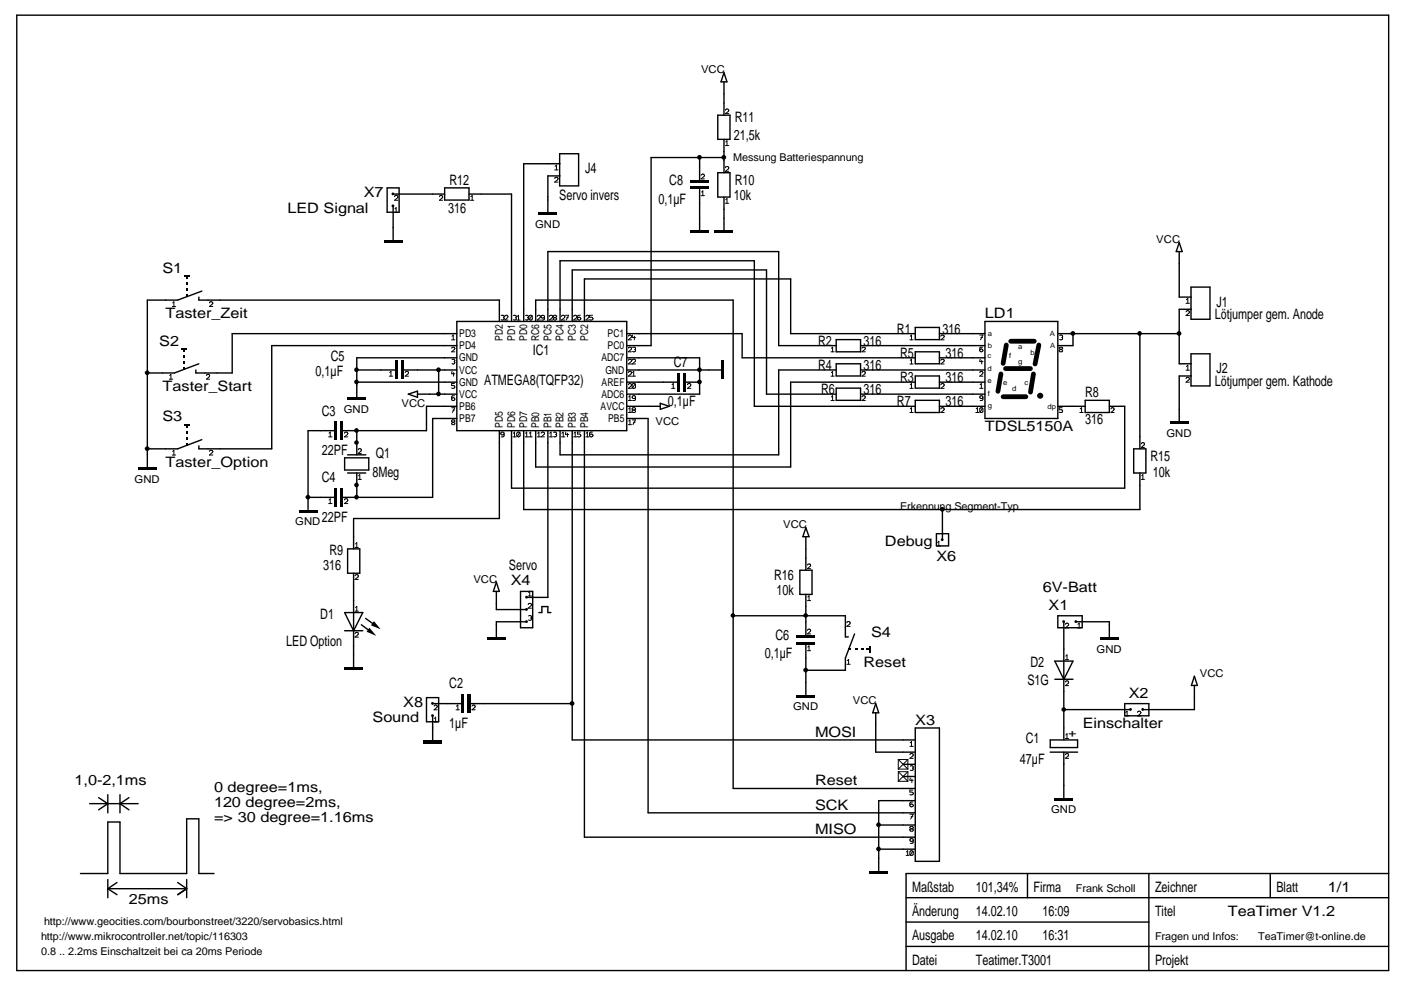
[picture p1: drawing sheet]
<svg xmlns="http://www.w3.org/2000/svg" width="297mm" height="210mm" viewBox="0 0 297 210" stroke-linecap="round" stroke-linejoin="round" font-family="sans-serif">
<g fill="none" stroke="#000" stroke-width=".21">
<path d="M117.6 37.8a.38 .38 0 0 1 .4-.2 .38 .38 0 0 1 .3 .2l-.1 .3-.6 .5h.7M117.6 36h.7M117.7 35.3l.3-.3v1M148.6 37.2a.37 .37 0 0 1 .4-.3 .37 .37 0 0 1 .3 .4l-.7 .6h.7M153.8 35.6a.37 .37 0 0 1 .4-.3 .37 .37 0 0 1 .3 .3l-.7 .7h.7M153.8 23.4a.37 .37 0 0 1 .4-.3 .37 .37 0 0 1 .3 .4l-.7 .6h.7M153.8 30.9h.7M153.9 30.1l.2-.3v1.1M83.6 41.7a.37 .37 0 0 1 .4-.3 .37 .37 0 0 1 .4 .4l-.8 .7h.8M83.6 45h.8M83.7 44.3l.3-.3v1M93.2 41.7a.33 .33 0 0 1 .4-.2 .33 .33 0 0 1 .2 .5l-.6 .5h.6"/>
<path d="M99.7 42.5h.8M99.8 41.7l.3-.3v1.1M148.6 41.5h.7M148.8 40.7l.2-.2v1M153.8 43.1h.7M153.9 42.3l.2-.2v1M36 79.6l.2-.2v1M36.5 65h.8M36.6 64.2l.3-.2v1M43.8 79.6a.33 .33 0 0 1 .4-.2 .33 .33 0 0 1 .2 .5l-.6 .5h.6M44.4 64.2a.33 .33 0 0 1 .5-.2 .33 .33 0 0 1 .1 .5l-.6 .5h.7M82.5 79.8h.8"/>
<path d="M82.6 79l.3-.3v1.1M85.9 79a.38 .38 0 0 1 .4-.3 .38 .38 0 0 1 .3 .3l-.1 .2-.6 .6h.7M95.8 73.8v-.1h.5v.4l-.5 .5h.6M95.8 72.1h.6M95.8 76.2a.33 .33 0 0 1 .5 0 .33 .33 0 0 1 0 .5M95.8 78.7v.5h.6M95.8 71.3l.3-.3v1.1M96.2 79v.8M96.3 76.7h.1M96.3 76.7l.1 .2a.36 .36 0 0 1-.6 .2M106.3 66.9a.38 .38 0 0 1 .4 0 .38 .38 0 0 1 .2 .3l-.1 .2M106.7 67.4h.1"/>
<path d="M106.8 67.4l.1 .2a.39 .39 0 0 1-.6 .2M107 67.1a.33 .33 0 0 1 .5-.2 .33 .33 0 0 1 .1 .5l-.6 .5h.7M108.8 66.9a.38 .38 0 0 1 .7 .3l-.1 .2M109.3 67.4h.1M109.4 67.4l.1 .2a.4 .4 0 0 1-.7 .2M109.6 67.9h.7M109.7 67.1l.2-.3v1.1M111.4 66.9a.33 .33 0 0 1 .5 0 .33 .33 0 0 1 0 .5M111.8 67.4h.1M111.9 67.4l.2 .2a.4 .4 0 0 1-.7 .2M112.8 66.9v.9h-.6M112.8 66.9a.4 .4 0 0 0-.7 .2l.1 .7"/>
<path d="M112.8 66.9l-.6 .9M113.9 67.1a.33 .33 0 0 1 .5-.2 .33 .33 0 0 1 .1 .5l-.6 .5h.7M115.4 67.2a.38 .38 0 0 1-.3 .2 .38 .38 0 0 1-.4-.2l.1-.3a.4 .4 0 0 1 .6 .2v.7l-.6 .1M116.5 67.1a.38 .38 0 0 1 .3-.3 .38 .38 0 0 1 .4 .3l-.1 .3-.6 .5h.7M117.3 67l.2-.2 .5 .2v.2l-.7 .3 .2 .4 .5-.2v-.2l-.7-.3zM119 67.1a.37 .37 0 0 1 .4-.3 .37 .37 0 0 1 .4 .4l-.8 .7h.8M119.9 66.8h.7l-.5 1.1M120.1 67.4h.4M121.6 67.1l.1-.2a.38 .38 0 0 1 .6 .3l-.7 .7h.7M123.1 66.8l-.5 .1-.2 .7a.37 .37 0 0 0 .4 .3 .37 .37 0 0 0 .3-.4 .38 .38 0 0 0-.3-.2 .38 .38 0 0 0-.4 .2M124.2 67.1a.33 .33 0 0 1 .5-.2 .33 .33 0 0 1 .1 .5l-.6 .5h.7M125.6 66.8h-.6v.5h.5l.2 .2-.2 .4-.5-.1"/>
<path d="M133.2 79a.33 .33 0 0 1 .5-.2 .33 .33 0 0 1 .1 .4l-.6 .6h.7M133.2 71.3a.33 .33 0 0 1 .5-.3 .33 .33 0 0 1 .1 .5l-.6 .6h.7M133.2 73.8l.1-.1h.5v.4l-.6 .5h.7M133.2 76.4a.33 .33 0 0 1 .5-.2 .33 .33 0 0 1 .1 .5l-.6 .5h.7M134 79.8h.7M134 76.4a.37 .37 0 0 1 .4-.3 .37 .37 0 0 1 .3 .4l-.7 .7h.7M134.1 73.7h.6v.4M134.1 79l.3-.3v1.1M134.1 71l-.1 .5h.7M134.5 71.3v.8M134.6 74.1h.1M134.7 74.1v.2a.39 .39 0 0 1-.6 .2"/>
<path d="M176.2 79.8h.7M176.2 74.6h.7M176.3 73.8l.2-.2v1M176.3 79l.2-.3v1.1M182.7 79a.37 .37 0 0 1 .4-.3 .37 .37 0 0 1 .4 .4l-.8 .7h.8M182.7 73.8l.1-.1h.6v.4l-.7 .5h.8M192.9 77.2h.7M192.9 72.1h.7M193 71.3l.2-.3v1.1M193 76.4l.2-.2v1M199.5 76.4a.38 .38 0 0 1 .3-.2 .38 .38 0 0 1 .4 .2l-.1 .3-.6 .5h.7M199.5 71.3a.38 .38 0 0 1 .3-.3 .38 .38 0 0 1 .4 .3l-.1 .2-.6 .6h.7"/>
<path d="M207.7 79a.33 .33 0 0 1 .5-.2 .33 .33 0 0 1 .1 .4l-.6 .6h.7M207.7 71h.7l-.5 1.1M207.8 76.2l-.1 .5h.7M208 71.5h.3M208.1 76.4v.8M208.3 73.6l-.5 .1-.1 .6a.33 .33 0 0 0 .5 .3 .33 .33 0 0 0 .1-.5 .36 .36 0 0 0-.6 .2M224.6 73.7v.2l.7 .4-.2 .3h-.4l-.1-.3 .7-.4v-.2l-.2-.1zM224.7 71.1h.5v.4M225.1 71.5h.1M225.2 71.5v.5h-.5M251.5 66.1a.38 .38 0 0 1 .3-.2 .38 .38 0 0 1 .4 .2l-.1 .3-.6 .5h.7M251.5 78.5h.7"/>
<path d="M251.5 64.3h.7M251.5 63.5l.3-.2v1M251.5 77.7l.3-.2v1M35.9 80.4h.7M36.5 96.5h.8M36.6 95.7l.3-.2v1M44.4 95.7a.33 .33 0 0 1 .5-.2 .33 .33 0 0 1 .1 .5l-.6 .5h.7M69.7 92.6h.7M69.8 91.9l.2-.3v1M73 91.9a.38 .38 0 0 1 .4-.3 .38 .38 0 0 1 .3 .3v.2l-.7 .5h.7M75.9 95.4a.33 .33 0 0 1 .5-.3 .33 .33 0 0 1 .1 .5l-.6 .5h.7M95.8 89.2l.1-.2h.4l.1 .2v.2l-.6 .3 .1 .3h.4l.1-.3-.6-.3z"/>
<path d="M95.8 86.4h.6l-.5 1.1M96 87h.3M96.3 81.3h-.5v.4h.4l.2 .3-.2 .3h-.4M96.3 83.9l-.5 .1v.7a.33 .33 0 0 0 .4 .2 .33 .33 0 0 0 .1-.5 .36 .36 0 0 0-.5 .2M106.9 91.9a.37 .37 0 0 1-.4 .3 .37 .37 0 0 1-.3-.3 .38 .38 0 0 1 .3-.3 .38 .38 0 0 1 .4 .3l-.1 .6-.5 .1M108.8 92.6h.7M108.8 91.9l.3-.3v1M110.2 91.7l.1 .7a.36 .36 0 0 1-.6 .1M110.2 91.7a.4 .4 0 0 0-.6 .2l.1 .6M110.2 91.7l-.5 .8M111.3 92.6h.8M111.4 91.9l.3-.3v1"/>
<path d="M112.1 92.6h.8M112.2 91.9l.3-.3v1M113.9 92.6h.7M114 91.9l.3-.3v1M114.7 91.9l.1-.2a.38 .38 0 0 1 .6 .2l-.7 .7h.7M116.5 92.6h.7M116.5 91.9l.3-.3v1M117.4 91.7a.33 .33 0 0 1 .5 0 .33 .33 0 0 1 0 .4M117.8 92.1h.1M117.9 92.1l.1 .3a.4 .4 0 0 1-.6 .1M119 92.6h.8M119.1 91.9l.3-.3v1"/>
<path d="M120 91.6l-.1 .5h.7M120.3 91.9v.7M121.6 92.6h.7M121.7 91.9l.3-.3v1M123.1 91.6h-.7v.4h.5l.2 .4a.45 .45 0 0 1-.7 .1M124.2 92.6h.7M124.3 91.9l.2-.3v1M125.6 91.6l-.5 .1-.1 .7a.38 .38 0 0 0 .4 .2 .38 .38 0 0 0 .3-.2l-.1-.3a.4 .4 0 0 0-.6 .2M133.2 81.6a.33 .33 0 0 1 .5-.3 .33 .33 0 0 1 .1 .5l-.6 .5h.7M133.2 90h.7M133.2 87.5h.7M133.2 84.9h.7"/>
<path d="M133.3 84.2l.3-.3v1M133.3 86.7l.3-.3v1.1M133.3 89.3l.3-.3v1M134 89h.7l-.5 1M134.2 86.4l-.2 .4 .7 .3-.1 .4h-.4l-.2-.4 .7-.3v-.2l-.1-.2zM134.3 89.5h.4M134.7 81.4v.7a.39 .39 0 0 1-.6 .2M134.7 81.4a.39 .39 0 0 0-.7 .2l.1 .7M134.7 81.4l-.6 .9M134.7 84.2a.37 .37 0 0 1-.4 .3 .37 .37 0 0 1-.3-.3 .38 .38 0 0 1 .4-.3 .38 .38 0 0 1 .3 .3v.6l-.6 .1M142.4 82.3h.7M142.5 81.6l.2-.3v1"/>
<path d="M145.8 81.6a.37 .37 0 0 1 .3-.3 .37 .37 0 0 1 .4 .4l-.7 .6h.7M176.2 84.9h.7M176.3 84.2l.2-.3v1M182.7 84.2a.37 .37 0 0 1 .4-.3 .37 .37 0 0 1 .4 .3l-.8 .7h.8M192.9 82.3h.7M192.9 87.5h.7M193 81.6l.2-.3v1M193 86.7l.2-.3v1.1M199.5 81.6a.38 .38 0 0 1 .3-.3 .38 .38 0 0 1 .4 .3l-.1 .2-.6 .5h.7M199.5 86.7a.38 .38 0 0 1 .3-.3 .38 .38 0 0 1 .4 .3l-.1 .3-.6 .5h.7M206.9 87.5h.7M207 86.7l.3-.3v1.1"/>
<path d="M207.7 82.3h.7M207.8 81.6l.3-.3v1M208.3 86.5l.1 .7a.36 .36 0 0 1-.6 .2M208.3 86.5a.36 .36 0 0 0-.6 .2l.1 .7M208.3 86.5l-.5 .9M208.4 84.2a.33 .33 0 0 1-.5 .3 .33 .33 0 0 1-.1-.5 .36 .36 0 0 1 .6 .2l-.1 .6-.5 .1M225.2 86.4h-.6v.5h.4l.3 .2-.3 .4-.4-.1M228.9 87.5h.8M229 86.7l.3-.3v1.1M235.5 86.7a.33 .33 0 0 1 .5-.2 .33 .33 0 0 1 .1 .5l-.6 .5h.7M242 94.1a.33 .33 0 0 1 .4-.2 .33 .33 0 0 1 .2 .5l-.6 .5h.7M251.5 80.3a.38 .38 0 0 1 .3-.3 .38 .38 0 0 1 .4 .3l-.1 .2-.6 .5h.7"/>
<path d="M69.7 106.8h.7M69.8 106l.2-.3v1.1M73 106a.38 .38 0 0 1 .4-.3 .38 .38 0 0 1 .3 .3v.3l-.7 .5h.7M75.3 116.1h.7M75.4 115.3l.2-.2v1M75.9 101.6h.7M76 100.9l.3-.3v1M171.2 119.8l.1-.2h.5v.5l-.6 .5h.7M198.7 115.8h.7M198.8 115l.2-.2v1M242 101.6h.7M242.1 100.9l.2-.3v1"/>
<path d="M75.3 134.3a.37 .37 0 0 1 .4-.2 .37 .37 0 0 1 .3 .3l-.7 .7h.7M75.3 122.1a.37 .37 0 0 1 .4-.3 .37 .37 0 0 1 .3 .4l-.7 .7h.7M75.3 129.6h.7M75.4 128.8l.2-.2v1M112 128.2l.1-.2a.38 .38 0 0 1 .6 .3l-.7 .6h.7M112 126.4h.7M112.1 130.6a.38 .38 0 0 1 .6 .3l-.1 .1M112.1 125.6l.2-.3v1.1M112.5 131h.1M112.6 131l.1 .3a.4 .4 0 0 1-.6 .1M171.2 133.6a.33 .33 0 0 1 .4-.2 .33 .33 0 0 1 .2 .5l-.6 .5h.7M171.2 127.3h.7"/>
<path d="M171.2 138h.7M171.3 126.6l.2-.3v1M171.3 137.2l.2-.3v1.1M179.5 132a.37 .37 0 0 1 .4-.2 .37 .37 0 0 1 .4 .3l-.8 .7h.8M225.9 132.4a.33 .33 0 0 1 .4-.3 .33 .33 0 0 1 .2 .5l-.6 .5h.7M225.9 139.9h.7M226 139.1l.2-.2v1M228.4 133.1h.7M228.6 132.4l.2-.3v1M92 149.7a.33 .33 0 0 1 .5-.2 .33 .33 0 0 1 .1 .5l-.6 .5h.7M92 153.1h.7M92.1 152.3l.3-.2v1"/>
<path d="M96.7 150.5h.7M96.8 149.7l.3-.2v1M100.1 149.7a.33 .33 0 0 1 .4-.2 .33 .33 0 0 1 .2 .5l-.6 .5h.6M179.5 140.8h.8M179.6 140.1l.3-.3v1M192.9 158.2h.7M193 157.5l.2-.3v1M225.9 144.6a.33 .33 0 0 1 .4-.2 .33 .33 0 0 1 .2 .5l-.6 .5h.7M225.9 156.6h.7M226 155.8l.2-.2v1M238.6 151.8h.7M238.7 151l.3-.2v1"/>
<path d="M241.2 151a.37 .37 0 0 1 .4-.2 .37 .37 0 0 1 .3 .3l-.7 .7h.7M190.5 163.6h2M190.5 161v2.1M190.5 163.6v2.1M190.5 165.7h2M190.5 163.6l2 2.1M190.5 161h2M190.5 163.1h2M190.5 161l2 2.1M192.5 161v2.1M192.5 163.6v2.1M192.5 163.6l-2 2.1"/>
<path d="M192.5 161l-2 2.1M192.9 160l.1-.1a.38 .38 0 0 1 .6 .2l-.7 .7h.7M192.9 175.4v.2l.7 .3-.1 .3h-.4l-.2-.3 .7-.3v-.2l-.1-.2h-.4zM192.9 172.6h.7l-.5 1.1M193 162.4a.38 .38 0 0 1 .6 .3l-.1 .2M193 164.9l-.1 .5h.7M193.2 173.1h.3M193.3 165.2v.7M193.5 162.9h.1M193.5 167.5h-.6v.4l.6 .1 .1 .3a.47 .47 0 0 1-.7 .1M193.5 170.1h-.5v.9a.38 .38 0 0 0 .6-.3 .38 .38 0 0 0-.3-.2 .38 .38 0 0 0-.4 .2M193.5 162.9l.1 .2a.4 .4 0 0 1-.6 .2"/>
<path d="M193.6 178.1a.38 .38 0 0 1-.3 .3 .38 .38 0 0 1-.4-.3l.1-.2a.4 .4 0 0 1 .6 .2l-.1 .6-.5 .1M225.9 160a.33 .33 0 0 1 .4-.2 .33 .33 0 0 1 .2 .5l-.6 .5h.7M192.1 181.4h.7M192.2 180.6l.2-.2v1M193.5 180.5l.1 .6a.4 .4 0 0 1-.6 .2M193.5 180.5h-.5v.8M193.5 180.5l-.5 .8"/>
</g>
<g fill="none" stroke="#000" stroke-width=".3">
<path d="M3.6 3.2h290.8v202.6h-290.8zM153.5 17.4v7M153.5 15.4l.6 2h-1.2zM82.1 39.8h2.5v5.2h-2.5zM94.3 39.8h5.1v2.6h-5.1zM118.7 32.6h4v6.8h-4zM118.7 37.3h-2.5v7.7M118.7 34.7h-7.7v33.5M148.3 33.4v4.8M152.2 24.4h2.6v5.1h-2.6zM152.2 36.6h2.6v5.2h-2.6zM153.5 33.4h-15.5v39.9h-5.1"/>
<path d="M153.5 29.5v7.1M83.4 43.7v7.1M83.4 41.1h10.9M99.4 41.1h9.1v27.1M148.3 40.2v8.7M153.5 41.8v7.1M250 53.3v9.7h2.6M250 51.4l.7 1.9h-1.3zM42.2 63v.6h63.7v4.6M42.2 77.1l-5.2 2h-5.8M42.8 61.7l-5.1 1.9h-6.5v35.4M75.6 78.4h8.1"/>
<path d="M85.6 78.4h11.3M93 78.4v5.2M96.9 73.3h-39.3v21.9h-15.4v-.7M96.9 75.9h-21.3v8.3M96.9 68.2h36v23.1h-36zM96.9 70.7h-47.7v8.4h-7.7v-.7M113.6 68.2v-4.6h41.8v103.6h38.7M116.2 68.2v-14.9h48.9v20h12.2M118.7 68.2v-12.9h41.2v30.8h34.2M121.3 68.2v-11h41.2v26.4h14.8M123.9 68.2v-9.1h43.7v11.6h26.5M132.9 75.9h15.4v7.7h-15.4"/>
<path d="M132.9 78.4h20M132.9 70.7h24.4v5.2h36.8M177.3 77.1h5.2v2.6h-5.2zM177.3 78.4h-12.2v18h-46.4v-5.1M177.3 72h5.2v2.6h-5.2zM182.5 78.4h26.3M182.5 73.3h26.3M194.1 79.7h5.1v2.6h-5.1zM194.1 74.6h5.1v2.5h-5.1zM194.1 69.4h5.1v2.6h-5.1zM199.2 75.9h9.6M199.2 70.7h9.6"/>
<path d="M208.8 68.2h15.5v20.5h-15.5zM224.3 70.7h25.7M227.5 70.7v2.6h-3.2M241.7 70.7v24.5M252.5 75h4v6.8h-4zM252.5 60.9h4v6.8h-4zM252.6 79.7h-2.6v9.7M252.6 65.6h-2.6v11.5h2.6M42.8 93.2l-5.1 2h-6.5M70.8 91.3h-5.5v16.7M73.1 97.1h5.1v2.6h-5.1zM73.7 96.4h3.9"/>
<path d="M75.6 81h21.3M75.6 91.3v5.1M86.6 83.6l1.9-.7v1.3zM88.5 83.6h8.4M96.9 88.7h-5.2v16.8h-19M96.9 86.1h-6.5v5.2h-17.7M105.9 91.3v18.6h-30.9v6.5M111 91.3v16.7h130.7v-7.7M116.2 91.3v35.4h-4.5M121.3 91.3v65.6h72.8M123.9 91.3v86.2h70.2M132.9 81h10.6"/>
<path d="M132.9 88.7h4.5v83.6h56.7M132.9 86.1h7.1M140 85.5l1.9 .6-1.9 .7zM145.5 81h2.8M177.3 82.3h5.2v2.6h-5.2zM182.5 83.6h26.3M194.1 81h-26.5v18h-54v-7.7M194.1 84.9h5.1v2.6h-5.1zM199.2 81h9.6M199.2 86.1h9.6M224.3 86.1h5.8M230.1 84.9h5.1v2.6h-5.1z"/>
<path d="M235.2 86.1h3.3v17.4h-130v-12.2M240.4 95.2h2.5v5.1h-2.5zM65.3 105.5h5.5M73.7 100.3h3.9M73.7 116.4h2.6v5.1h-2.6zM75.6 100.3v5.2M170.9 113.8v7.1M170.9 111.9l.6 1.9h-1.3zM198.5 113.2h2.6v2.5h-2.6zM199.8 108v6.5M73.1 129.9h3.8l-1.9 3.8zM73.1 133.7h3.8"/>
<path d="M75 121.5v20M76.6 132.5l2.1 1.5M77.5 131.1l2.2 1.6M105.2 123.4l.7 2h-1.3zM105.2 125.4v3.8h6.5M110.4 125.4h2.5v7.7h-2.5zM111.7 131.8h-6.5v3.2M114.3 129.9h.6v-1.3h1.3v1.3h.6M155.4 130.6h23.8v4.4h.7M169.6 120.9h2.6v5.1h-2.6zM170.9 126v8.7M170.9 136.7v10.6"/>
<path d="M181.2 134.4l-2 5.1v2.6h-8.3M224.3 130.6h5.1v2.5h-5.1zM225.5 131.8v25.1M228.1 131.8h7.1v3.2M90.4 147.9h2.6v5.1h-2.6zM91.7 149.2h6.1M91.7 151.8v5.1M99.8 149.2h21.5M185.7 151.1v8.4h8.4M185.7 149.2l.6 1.9h-1.3zM194.1 154.3h5.1v28.3h-5.1zM222.7 159.5h5.8"/>
<path d="M222.7 156.9h5.8v1.6h-5.8zM223.6 144h3.9M223.6 140.2h3.9l-2 3.9zM225.5 159.5v9.6M225.5 150.5h14.2M238.5 149.2h5.1v2.6h-5.1zM253.2 145.3v5.2h-10.9M253.2 143.4l.7 1.9h-1.3zM19 170.4h10.3M20.9 169.1l2 1.3-2 1.3M22.9 168.5v3.8M25.4 168.5v3.8"/>
<path d="M27.3 169.1l-1.9 1.3 1.9 1.3M186.3 174.9h7.8M191.5 164.6h2.6M191.5 162.1h2.6M194.1 169.8h-7.8v14.8M17.1 185.2h5.8v-10.9h2.5v10.9h14.2v-11.6h2.6v11.6h3.2M22.9 186.5v3.8M22.9 188.4l1.9 1.3M22.9 188.4h16.7M24.8 187.1l-1.9 1.3M37.7 187.1l1.9 1.3M39.6 186.5v3.8"/>
<path d="M39.6 188.4l-1.9 1.3M186.3 180h7.8M192.1 195.5h51.5M192.1 190.3h102.3M217.8 185.2v5.1M243.6 185.2v20.6M269.3 185.2v5.1M294.4 185.2h-102.3v20.6M192.1 200.7h102.3"/>
</g>
<g fill="#000">
<path d="M78.3 133.1l1.5 1.7-2.1-.9zM79.3 131.7l1.4 1.7-2-.8z"/>
<path d="M146.4 38.2h3.9v.7h-3.9z" fill-rule="evenodd"/>
<path d="M146.4 39.5h3.9v.7h-3.9z" fill-rule="evenodd"/>
<path d="M38.9 58.3h1.3v.3h-1.3z" fill-rule="evenodd"/>
<path d="M39.5 58.5h.2v.6h-.2z" fill-rule="evenodd"/>
<path d="M39.5 59.8h.2v.6h-.2z" fill-rule="evenodd"/>
<path d="M81.4 50.8h3.9v.6h-3.9z" fill-rule="evenodd"/>
<path d="M114.3 45h3.8v.6h-3.8z" fill-rule="evenodd"/>
<path d="M146.4 48.9h3.9v.6h-3.9z" fill-rule="evenodd"/>
<path d="M151.5 48.9h3.9v.6h-3.9z" fill-rule="evenodd"/>
<path d="M38.3 73.8h1.3v.3h-1.3z" fill-rule="evenodd"/>
<path d="M38.8 74h.3v.6h-.3z" fill-rule="evenodd"/>
<path d="M38.8 75.2h.3v.7h-.3z" fill-rule="evenodd"/>
<path d="M38.8 76.5h.3v.6h-.3z" fill-rule="evenodd"/>
<path d="M38.8 77.8h.3v.6h-.3z" fill-rule="evenodd"/>
<path d="M39.5 61.1h.2v.6h-.2z" fill-rule="evenodd"/>
<path d="M39.5 62.4h.2v.6h-.2z" fill-rule="evenodd"/>
<path d="M83.7 76.5h.6v3.8h-.6z" fill-rule="evenodd"/>
<path d="M85 76.5h.6v3.8h-.6z" fill-rule="evenodd"/>
<path d="M143.5 79.1h.6v3.8h-.6z" fill-rule="evenodd"/>
<path d="M144.8 79.1h.7v3.8h-.7z" fill-rule="evenodd"/>
<path d="M152.9 76.5h.6v3.8h-.6z" fill-rule="evenodd"/>
<path d="M29.3 99h3.8v.7h-3.8z" fill-rule="evenodd"/>
<path d="M38.9 89.9h1.3v.3h-1.3z" fill-rule="evenodd"/>
<path d="M39.5 90h.2v.7h-.2z" fill-rule="evenodd"/>
<path d="M39.5 91.3h.2v.6h-.2z" fill-rule="evenodd"/>
<path d="M39.5 92.6h.2v.6h-.2z" fill-rule="evenodd"/>
<path d="M39.5 93.9h.2v.6h-.2z" fill-rule="evenodd"/>
<path d="M70.8 89.4h.7v3.8h-.7z" fill-rule="evenodd"/>
<path d="M72.1 89.4h.6v3.8h-.6z" fill-rule="evenodd"/>
<path d="M73.7 84.2h3.9v.7h-3.9z" fill-rule="evenodd"/>
<path d="M248.1 89.4h3.9v.6h-3.9z" fill-rule="evenodd"/>
<path d="M63.4 108h3.9v.7h-3.9z" fill-rule="evenodd"/>
<path d="M70.8 103.5h.7v3.9h-.7z" fill-rule="evenodd"/>
<path d="M72.1 103.5h.6v3.9h-.6z" fill-rule="evenodd"/>
<path d="M103.3 135h3.8v.7h-3.8z" fill-rule="evenodd"/>
<path d="M168.9 134.7h3.9v.6h-3.9z" fill-rule="evenodd"/>
<path d="M168.9 136h3.9v.7h-3.9z" fill-rule="evenodd"/>
<path d="M179.9 137.5h.6v.3h-.6z" fill-rule="evenodd"/>
<path d="M181.2 137.5h.6v.3h-.6z" fill-rule="evenodd"/>
<path d="M182.5 137.5h.6v.3h-.6z" fill-rule="evenodd"/>
<path d="M183.7 137.5h.7v.3h-.7z" fill-rule="evenodd"/>
<path d="M184.2 136.9h.3v1.4h-.3z" fill-rule="evenodd"/>
<path d="M233.3 135h3.8v.7h-3.8z" fill-rule="evenodd"/>
<path d="M73.1 141.5h3.8v.6h-3.8z" fill-rule="evenodd"/>
<path d="M89.8 156.9h3.8v.7h-3.8z" fill-rule="evenodd"/>
<path d="M97.8 147.3h.7v3.8h-.7z" fill-rule="evenodd"/>
<path d="M99.1 147.3h.7v3.8h-.7z" fill-rule="evenodd"/>
<path d="M168.9 147.3h3.9v.6h-3.9z" fill-rule="evenodd"/>
<path d="M223.6 169.1h3.9v.7h-3.9z" fill-rule="evenodd"/>
<path d="M184.4 184.6h3.9v.6h-3.9z" fill-rule="evenodd"/>
<circle cx="148.3" cy="33.4" r=".5"/>
<circle cx="153.5" cy="33.4" r=".5"/>
<circle cx="83.3" cy="41.1" r=".3"/>
<circle cx="83.3" cy="43.6" r=".3"/>
<circle cx="31.2" cy="79" r=".5"/>
<circle cx="75.6" cy="78.4" r=".49"/>
<circle cx="93" cy="78.4" r=".5"/>
<circle cx="148.3" cy="78.4" r=".5"/>
<circle cx="227.5" cy="70.7" r=".5"/>
<circle cx="241.6" cy="70.7" r=".49"/>
<circle cx="250" cy="70.7" r=".5"/>
<circle cx="31.2" cy="95.1" r=".5"/>
<circle cx="75.6" cy="81" r=".49"/>
<circle cx="75.6" cy="91.3" r=".49"/>
<circle cx="75.6" cy="93.8" r=".49"/>
<circle cx="93" cy="83.5" r=".5"/>
<circle cx="148.3" cy="81" r=".5"/>
<circle cx="220.5" cy="83.9" r=".64"/>
<circle cx="65.3" cy="105.4" r=".5"/>
<circle cx="75.6" cy="102.8" r=".49"/>
<circle cx="75.6" cy="105.4" r=".49"/>
<circle cx="199.8" cy="114.4" r=".3"/>
<circle cx="199.8" cy="108" r=".5"/>
<circle cx="111.6" cy="126.6" r=".3"/>
<circle cx="111.6" cy="129.2" r=".3"/>
<circle cx="111.6" cy="131.8" r=".3"/>
<circle cx="155.4" cy="130.5" r=".49"/>
<circle cx="170.8" cy="130.5" r=".49"/>
<circle cx="225.5" cy="131.8" r=".3"/>
<circle cx="228.1" cy="131.8" r=".3"/>
<circle cx="91.7" cy="149.1" r=".3"/>
<circle cx="91.7" cy="151.7" r=".3"/>
<circle cx="121.3" cy="149.1" r=".5"/>
<circle cx="170.8" cy="142.1" r=".5"/>
<circle cx="225.5" cy="150.4" r=".49"/>
<circle cx="239.7" cy="150.4" r=".3"/>
<circle cx="242.3" cy="150.4" r=".3"/>
<circle cx="186.3" cy="174.9" r=".5"/>
<circle cx="186.3" cy="180" r=".5"/>
</g>
<path d="M212.2 79.3l-.6 3.7M213.2 78.1h5.3M213.4 73.2l-.7 3.8M214.3 72.3h5M219.1 79.3l-.6 3.8M220.3 73.2l-.8 4M212.7 84.1h4.8" fill="none" stroke="#000" stroke-width="1"/>
<g font-size="3">
<text x="155.6" y="29.6">21,5k</text>
<text x="155.8" y="25.8">R11</text>
<text x="77.1" y="41.9">X7</text>
<text x="95.3" y="39.3">R12</text>
<text x="124" y="36.7">J4</text>
<text x="141.9" y="39.3">C8</text>
<text x="155.8" y="39.3">R10</text>
<text x="61" y="45.1">LED Signal</text>
<text x="95" y="45.1">316</text>
<text x="118.6" y="42.5">Servo invers</text>
<text x="139.6" y="43.2">0,1µF</text>
<text x="155.6" y="42.5">10k</text>
<text x="34.5" y="57.9">S1</text>
<text x="257.9" y="65">J1</text>
<text x="35.1" y="67.5">Taster_Zeit</text>
<text x="190.2" y="70.7">R1</text>
<text x="199.8" y="70.7">316</text>
<text x="208.8" y="67.5">LD1</text>
<text x="257.6" y="67.6">Lötjumper gem. Anode</text>
<text x="33.8" y="73.3">S2</text>
<text x="70.1" y="76.5">C5</text>
<text x="112.9" y="75.4">IC1</text>
<text x="142.9" y="77.8">C7</text>
<text x="173.4" y="73.3">R2</text>
<text x="183.1" y="73.3">316</text>
<text x="190.8" y="75.9">R5</text>
<text x="200.5" y="75.9">316</text>
<text x="34.5" y="82.9">Taster_Start</text>
<text x="66.9" y="79.7">0,1µF</text>
<text x="102.7" y="81.6">ATMEGA8(TQFP32)</text>
<text x="173.4" y="78.4">R4</text>
<text x="174.1" y="83.6">R6</text>
<text x="183.1" y="83.6">316</text>
<text x="183.1" y="78.4">316</text>
<text x="190.8" y="81">R3</text>
<text x="200.5" y="81">316</text>
<text x="257.6" y="81.7">Lötjumper gem. Kathode</text>
<text x="257.9" y="79.2">J2</text>
<text x="34.5" y="89.4">S3</text>
<text x="68.2" y="88.1">C3</text>
<text x="141.6" y="86.1">0,1µF</text>
<text x="190.2" y="86.1">R7</text>
<text x="200.5" y="86.1">316</text>
<text x="230.1" y="84.2">R8</text>
<text x="208.8" y="91.3">TDSL5150A</text>
<text x="230.1" y="90">316</text>
<text x="35.1" y="99">Taster_Option</text>
<text x="68.2" y="96.4">22PF</text>
<text x="78.9" y="101">8Meg</text>
<text x="79.7" y="97.2">Q1</text>
<text x="243.9" y="97.8">R15</text>
<text x="244.4" y="101">10k</text>
<text x="68.2" y="102.2">C4</text>
<text x="68.2" y="110.6">22PF</text>
<text x="69.8" y="117.7">R9</text>
<text x="187.6" y="115.7">Debug</text>
<text x="198.5" y="119">X6</text>
<text x="68.5" y="120.9">316</text>
<text x="107.9" y="120.9">Servo</text>
<text x="108.3" y="124.1">X4</text>
<text x="164.1" y="122.9">R16</text>
<text x="221.1" y="125.5">6V-Batt</text>
<text x="67.9" y="131.2">D1</text>
<text x="164.6" y="126.1">10k</text>
<text x="222.3" y="129.2">X1</text>
<text x="60.7" y="136.9">LED Option</text>
<text x="164.4" y="135.8">C6</text>
<text x="184.7" y="135">S4</text>
<text x="162.1" y="139.6">0,1µF</text>
<text x="183.1" y="141.5">Reset</text>
<text x="218.5" y="141.5">D2</text>
<text x="85.5" y="149.9">X8</text>
<text x="95.2" y="146">C2</text>
<text x="217.8" y="145.3">S1G</text>
<text x="239.3" y="147.9">X2</text>
<text x="79" y="153.2">Sound</text>
<text x="95.2" y="154.3">1µF</text>
<text x="194.1" y="153.7">X3</text>
<text x="229.6" y="154.3">Einschalter</text>
<text x="172.8" y="156.3">MOSI</text>
<text x="217.5" y="157.6">C1</text>
<text x="228.3" y="156.3" transform="rotate(-90 228.3 156.3)">+</text>
<text x="15.8" y="166.5">1,0-2,1ms</text>
<text x="45.4" y="167.9">0 degree=1ms,</text>
<text x="172.8" y="166.5">Reset</text>
<text x="216.2" y="162.1">47µF</text>
<text x="45.4" y="171.1">120 degree=2ms,</text>
<text x="172.8" y="171.7">SCK</text>
<text x="45.4" y="174.3">=&gt; 30 degree=1.16ms</text>
<text x="172.8" y="176.8">MISO</text>
<text x="27.3" y="191.6">25ms</text>
<text x="193.4" y="189.1">Maßstab</text>
<text x="206.9" y="189.1">101,34%</text>
<text x="219.1" y="189.1">Firma</text>
<text x="244.9" y="189.1">Zeichner</text>
<text x="270.6" y="189.1">Blatt</text>
<text x="281.6" y="189.1">1/1</text>
<text x="193.4" y="194.2">Änderung</text>
<text x="206.9" y="194.2">14.02.10</text>
<text x="221.1" y="194.2">16:09</text>
<text x="244.9" y="194.2">Titel</text>
<text x="260.3" y="194.2">TeaTimer V1.2</text>
<text x="193.4" y="199.3">Ausgabe</text>
<text x="206.9" y="199.3">14.02.10</text>
<text x="221.1" y="199.3">16:31</text>
<text x="193.4" y="204.5">Datei</text>
<text x="206.9" y="204.5">Teatimer.T3001</text>
<text x="244.9" y="204.5">Projekt</text>
</g>
<g font-size="2.3">
<text x="148.6" y="15.5">VCC</text>
<text x="155.4" y="34.1">Messung Batteriespannung</text>
<text x="113.5" y="48.3">GND</text>
<text x="245.1" y="51.6">VCC</text>
<text x="97.4" y="71.5">PD3</text>
<text x="128.8" y="71.5">PC1</text>
<text x="97.4" y="76.6">GND</text>
<text x="97.4" y="74">PD4</text>
<text x="106.6" y="72.2" transform="rotate(-90 106.6 72.2)">PD2</text>
<text x="109.2" y="72.2" transform="rotate(-90 109.2 72.2)">PD1</text>
<text x="111.8" y="72.2" transform="rotate(-90 111.8 72.2)">PD0</text>
<text x="114.3" y="72.3" transform="rotate(-90 114.3 72.3)">RC6</text>
<text x="116.9" y="72.2" transform="rotate(-90 116.9 72.2)">PC5</text>
<text x="119.5" y="72.2" transform="rotate(-90 119.5 72.2)">PC4</text>
<text x="122.1" y="72.2" transform="rotate(-90 122.1 72.2)">PC3</text>
<text x="124.7" y="72.2" transform="rotate(-90 124.7 72.2)">PC2</text>
<text x="127.5" y="76.6">ADC7</text>
<text x="128.8" y="74">PC0</text>
<text x="97.4" y="81.8">GND</text>
<text x="97.4" y="79.2">VCC</text>
<text x="127.5" y="81.8">AREF</text>
<text x="128.4" y="79.2">GND</text>
<text x="72.9" y="87.5">GND</text>
<text x="85.1" y="86.3">VCC</text>
<text x="97.4" y="89.5">PB7</text>
<text x="97.4" y="86.9">PB6</text>
<text x="97.4" y="84.3">VCC</text>
<text x="127.3" y="86.9">AVCC</text>
<text x="127.5" y="84.3">ADC6</text>
<text x="128.9" y="89.5">PB5</text>
<text x="106.6" y="90.8" transform="rotate(-90 106.6 90.8)">PD5</text>
<text x="109.2" y="90.8" transform="rotate(-90 109.2 90.8)">PD6</text>
<text x="111.8" y="90.8" transform="rotate(-90 111.8 90.8)">PD7</text>
<text x="114.3" y="90.8" transform="rotate(-90 114.3 90.8)">PB0</text>
<text x="116.9" y="90.8" transform="rotate(-90 116.9 90.8)">PB1</text>
<text x="119.5" y="90.8" transform="rotate(-90 119.5 90.8)">PB2</text>
<text x="122.1" y="90.8" transform="rotate(-90 122.1 90.8)">PB3</text>
<text x="124.7" y="90.8" transform="rotate(-90 124.7 90.8)">PB4</text>
<text x="139" y="90.1">VCC</text>
<text x="247.3" y="92.7">GND</text>
<text x="28.5" y="102.4">GND</text>
<text x="62.6" y="111.3">GND</text>
<text x="166" y="112">VCC</text>
<text x="190.8" y="108">Erkennung Segment-Typ</text>
<text x="100.4" y="123.6">VCC</text>
<text x="232.5" y="138.4">GND</text>
<text x="254.4" y="143.5">VCC</text>
<text x="180.8" y="149.3">VCC</text>
<text x="168.1" y="150.6">GND</text>
<text x="222.8" y="172.5">GND</text>
<text x="228.1" y="189.1">Frank Scholl</text>
<text x="9.4" y="196.1">http://www.geocities.com/bourbonstreet/3220/servobasics.html</text>
<text x="8.7" y="202.6">0.8 .. 2.2ms Einschaltzeit bei ca 20ms Periode</text>
<text x="8.7" y="199.3">http://www.mikrocontroller.net/topic/116303</text>
<text x="244.9" y="199.3">Fragen und Infos:</text>
<text x="266.7" y="199.3">TeaTimer@t-online.de</text>
</g>
<g font-size="1.5">
<text x="209.4" y="71.3">a</text>
<text x="222.6" y="71.3">A</text>
<text x="209.3" y="76">c</text>
<text x="209.4" y="73.9">b</text>
<text x="214" y="75.9">f</text>
<text x="215.9" y="77.1">g</text>
<text x="215.9" y="74">a</text>
<text x="218.5" y="75.2">b</text>
<text x="222.7" y="73.9">A</text>
<text x="209.3" y="78.6">d</text>
<text x="209.3" y="81.1">e</text>
<text x="209.4" y="84">f</text>
<text x="212.7" y="81.7">e</text>
<text x="214.6" y="82.9">d</text>
<text x="217.2" y="81.7">c</text>
<text x="209.4" y="86.4">g</text>
<text x="222.1" y="86.7">dp</text>
</g>
</svg>
